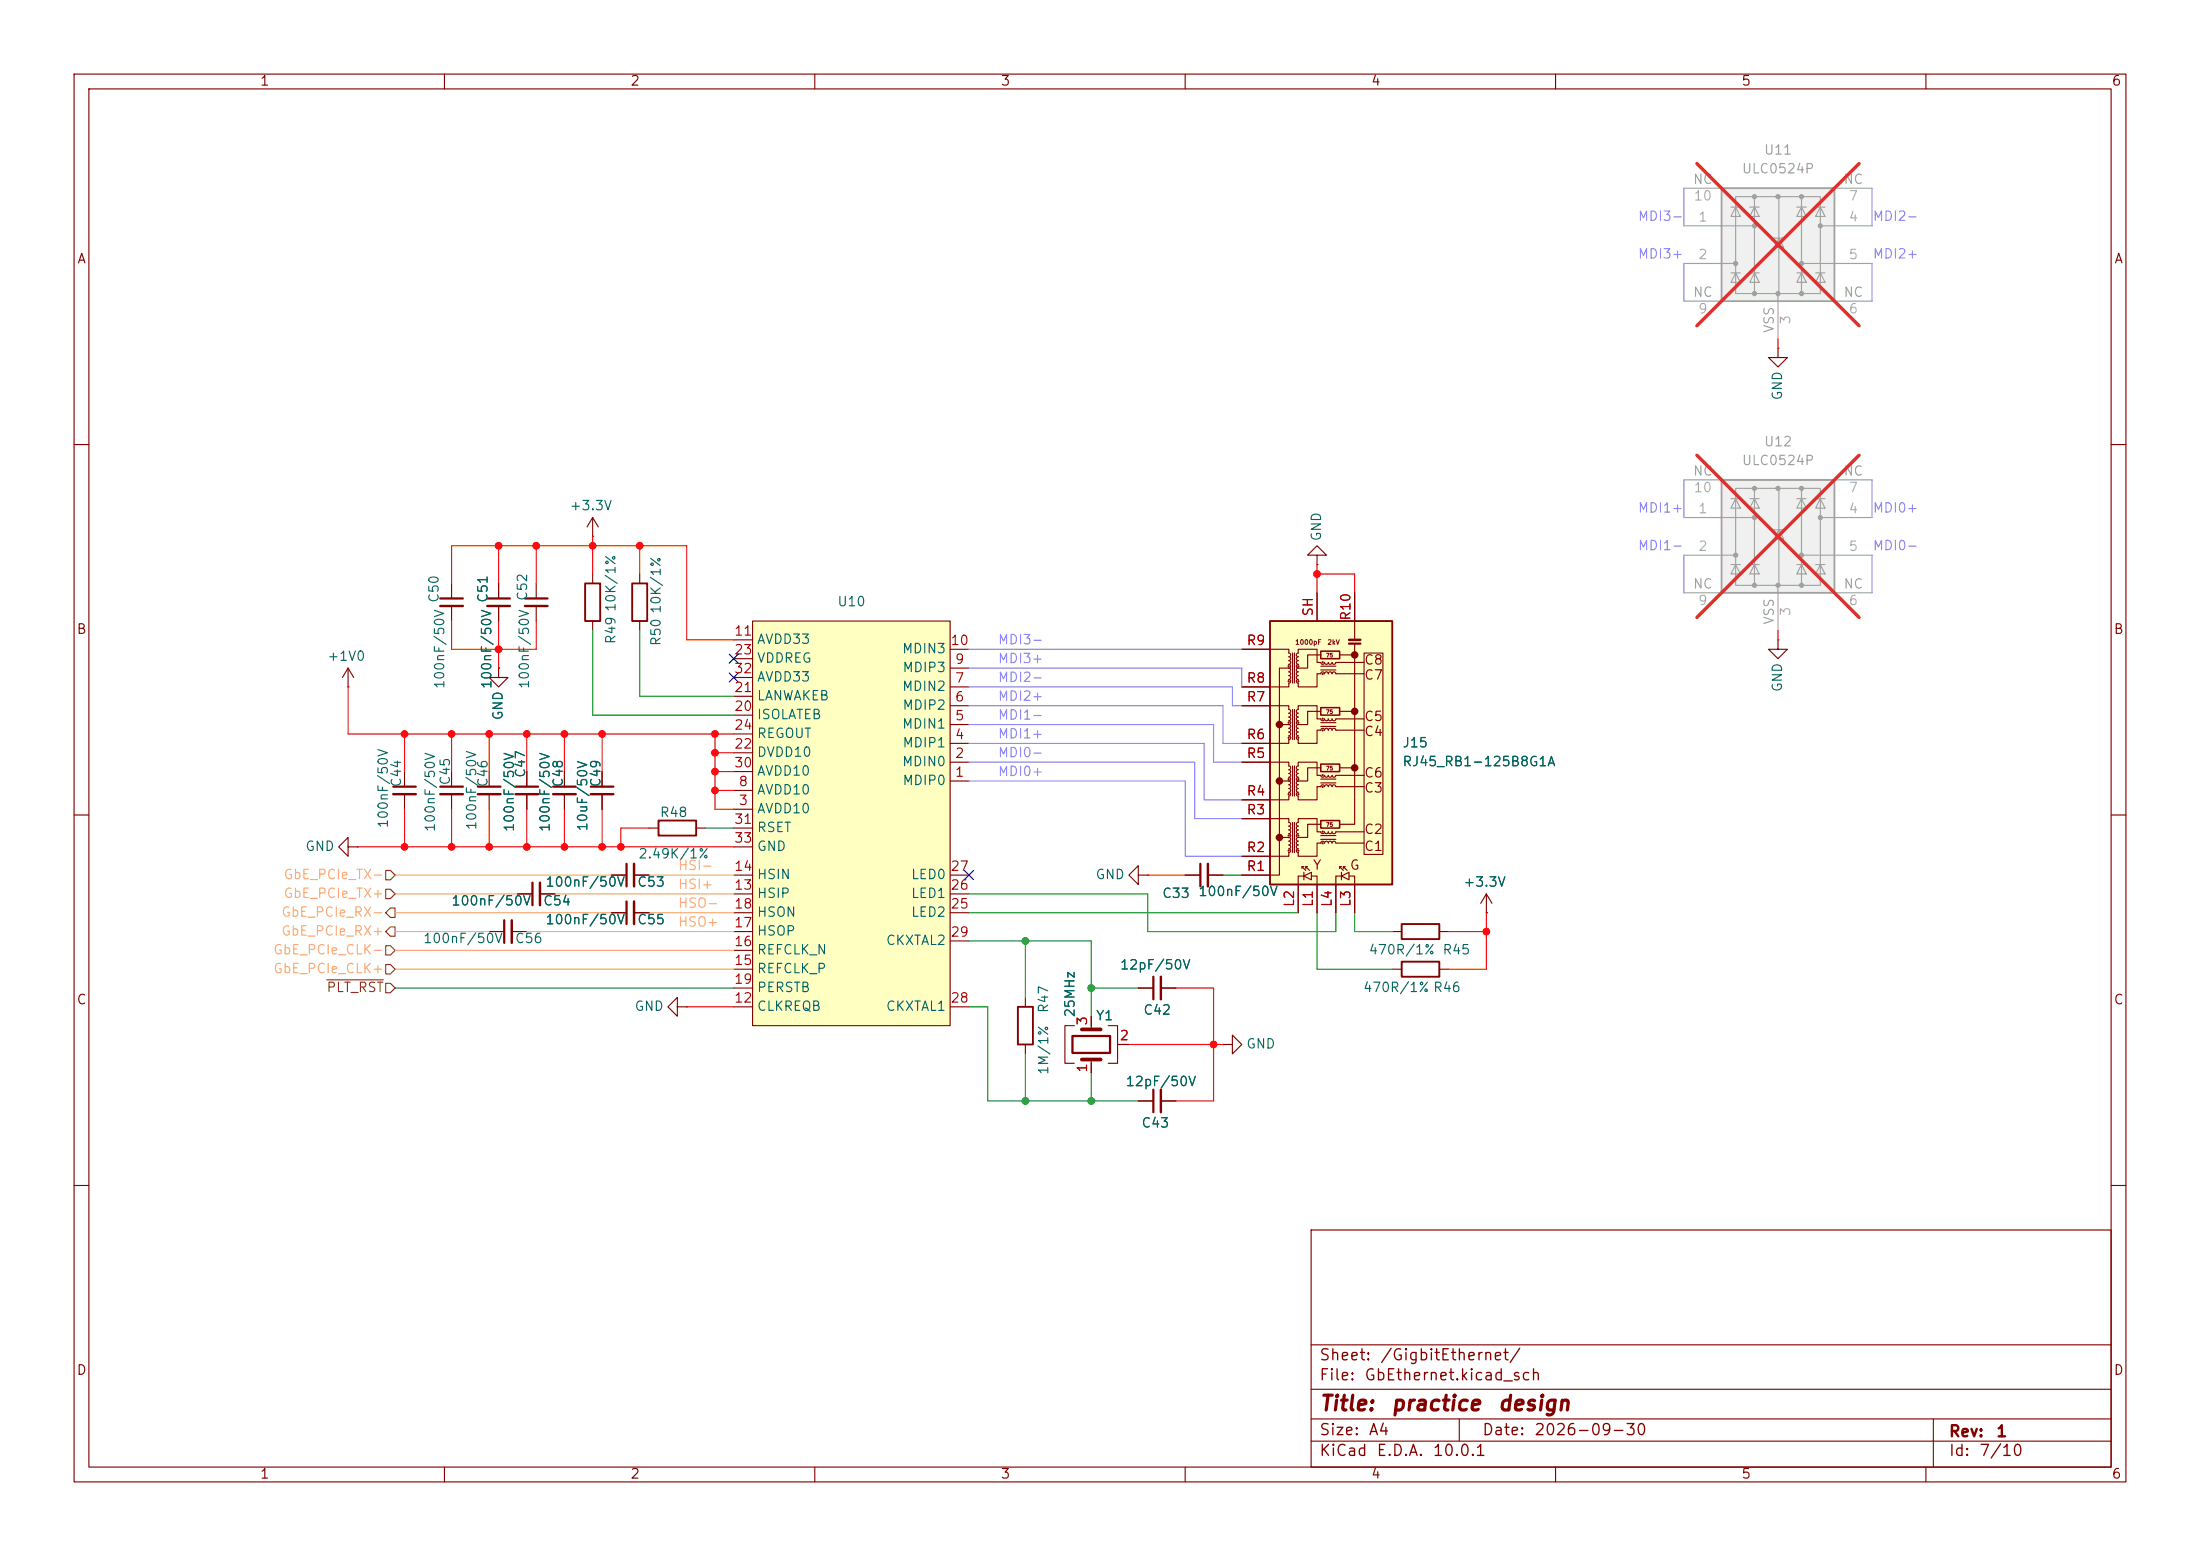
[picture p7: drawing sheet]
<svg xmlns="http://www.w3.org/2000/svg" width="297mm" height="210mm" viewBox="0 0 297 210" stroke-linecap="round" stroke-linejoin="round" font-family="sans-serif">
<g fill="none" stroke="#840000" stroke-width=".15">
<path d="M10 10h277v190h-277zM12 12h273v186h-273zM60 10v2M110 10v2M160 10v2M210 10v2M260 10v2M10 60h2M80 72.4h.1M80 69.9l-.8 1.2M80 69.9l.8 1.2M80 69.9v2.5"/>
<path d="M285 60h2M10 110h2M285 110h2M188 130.8h1.2M194.3 130.8h1.3M10 160h2M177 166h108v32h-108zM285 160h2M60 198v2M110 198v2M160 198v2M177 194.5h108"/>
<path d="M177 191.5h108M177 187.5h108M177 181.5h108M197 191.5v3M210 198v2M260 198v2M261 191.5v6.5"/>
</g>
<path d="M189.2 129.8h5.1v2h-5.1z" fill="none" stroke="#840000" stroke-width=".25"/>
<path d="M171.4 83.8h16.6v35.6h-16.6z" fill="#ffffc2"/>
<g fill="#840000" stroke="#840000" stroke-width=".51">
<circle cx="182.9" cy="103.6" r=".25"/>
<circle cx="182.9" cy="96" r=".25"/>
<circle cx="182.9" cy="88.4" r=".25"/>
<circle cx="172.7" cy="113" r=".25"/>
<circle cx="172.7" cy="105.4" r=".25"/>
<circle cx="172.7" cy="97.8" r=".25"/>
</g>
<g fill="none" stroke="#840000" stroke-width=".15">
<path d="M167.6 95.3h6.4v.5h.2v.2v.2l-.2 .1h.2v.2v.2l-.2 .1h.2v.2v.2l-.2 .1M167.6 87.6h6.4v.5l.2 .1v.2v.2h-.2M172.7 97.8h1.4l.1 .3-.2 .2M174 98.8l.2 .2v.2l-.2 .1 .2 .1v.2v.2h-.2v.5h-6.4M174 90.2l.2 .2v.2l-.2 .1 .2 .1v.2l-.2 .2 .2 .1v.1v.2l-.2 .1 .2 .1v.2v.1l-.2 .1v.5h-6.4M174 88.6l.2 .3v.2l-.2 .1 .2 .1v.2l-.2 .2h.2v.2v.2l-.2 .1M174 98.3l.2 .1v.1v.2l-.2 .1M174 97.3l.2 .1v.1v.2l-.2 .1M174 90.2h-1.3v27.9h-5.1M174.5 88.1v4.1M174.5 95.8v4M174.8 88.1v4.1"/>
<path d="M174.8 95.8v4M175.3 98.3l-.2 .1-.1 .1 .1 .2 .2 .1-.2 .1-.1 .2 .1 .1 .2 .1-.2 .1-.1 .2 .1 .1 .2 .1v.5h2.5v-1.7h.5l.2-.3 .2 .1 .1 .2 .1-.2 .2-.1 .1 .1 .1 .2 .1-.2 .2-.1 .2 .1v.2l.1-.2 .2-.1 .2 .1v.2h3.8M175.3 90.2h-.2l-.1 .2 .1 .2 .2 .1h-.2l-.1 .2 .1 .2 .2 .1-.2 .1-.1 .1 .1 .2 .2 .1-.2 .1-.1 .2 .1 .1 .2 .1v.5h2.5v-1.8h.5l.2-.2h.2l.1 .2 .1-.1 .2-.1 .1 .1 .1 .1 .1-.1 .2-.1 .2 .1v.1l.1-.1 .2-.1 .2 .1v.1h3.8M175.3 97.8l-.2 .1-.1 .1 .1 .2 .2 .1M175.3 97.3l-.2 .1-.1 .1 .1 .2 .2 .1M177.8 80v3.8M178.3 96h-1.8v1.8h-1.2M178.3 88.4h-1.8v1.8h-1.3l-.2-.2 .1-.2 .2-.1-.3-.2 .1-.3h.2l-.2-.2-.1-.2 .3-.2h-.2l-.1-.2 .1-.2 .2-.1v-.5h2.5v1.8h.5l.2 .3 .2-.1 .1-.2 .1 .2 .2 .1 .2-.1v-.2l.1 .2 .2 .1 .2-.1v-.2l.1 .2 .2 .1 .2-.1v-.2h3.8M178.3 97.5h2M178.3 89.9h2M178.3 98h2M178.3 90.4h2"/>
<path d="M180.8 88.4h2.1M180.8 96h2.1M182.9 86.9v24.4h-2.1M182.9 80v6.4M184.1 88.1h2.6v27.2h-2.6zM184.1 97h-3.8v.2l-.2 .1-.2-.1-.1-.2-.2 .3-.2-.1-.1-.2-.1 .2-.2 .1-.2-.3-.1 .2-.2 .1-.2-.3h-.5v-1.7h-2.5v.5h-.2l-.1 .2 .1 .2 .2 .1-.3 .2 .1 .2 .2 .1-.2 .1-.1 .2 .3 .2M167.6 110.5h6.4v.5l.2 .1v.1v.2l-.2 .1 .2 .1v.2v.1l-.2 .1 .2 .1v.2v.2h-.2l.2 .1v.2v.2h-.2M167.6 102.9h6.4v.5l.2 .1v.1v.2l-.2 .1 .2 .1v.1v.2l-.2 .1 .2 .1v.2v.1l-.2 .1 .2 .1v.2v.1l-.2 .1M172.7 105.4h1.3M172.7 113h1.3M174 113l.2 .2v.2l-.2 .1 .2 .1v.3l-.2 .1 .2 .1v.2v.2l-.2 .1h.2v.2v.2l-.2 .1v.5h-6.4M174 107.4v.6h-6.4"/>
<path d="M174 105.4l.2 .2v.2l-.2 .1 .2 .1v.2l-.2 .2 .2 .1v.2v.2h-.2l.2 .1v.2v.2h-.2M174.5 103.4v4M174.5 111v4.1M174.8 103.4v4M174.8 111v4.1M175.3 113l-.2 .1-.1 .2 .1 .2h.2l-.2 .1-.1 .2 .1 .2h.2l-.2 .1-.1 .2 .1 .2 .2 .1h-.2l-.1 .2 .1 .2 .2 .1v.5h2.5v-1.8h.5l.2-.3 .2 .1 .1 .2 .1-.2 .2-.1 .1 .1 .1 .2 .1-.2 .2-.1 .2 .1v.2l.1-.2 .2-.1 .2 .1v.2h3.8M175.3 105.4l-.2 .1-.1 .2 .1 .1 .2 .1-.3 .2 .1 .2 .2 .1-.2 .1-.1 .2 .3 .2M175.8 117l.5 .5M176 118.2l1-.5v1zM176 117h-.2v.2M176 118.2h-.7v5M176 117.7v1"/>
<path d="M176.3 117l.5 .5M176.5 117h-.2v.2M177 118.2h.8v5M178.3 111.3h-1.8v1.7h-1.2M178.3 103.6h-1.8v1.8h-1.2M178.3 112.8h2M178.3 105.2h2M178.3 113.3h2M178.3 105.7h2M180.8 103.6h2.1M180.8 117l.6 .5M181.1 118.2l1-.5v1z"/>
<path d="M181.1 117h-.3v.2M181.1 118.2h-.8v5M181.1 117.7v1M181.4 117l.5 .5M181.6 117h-.2v.2M182.1 118.2h.8v5M184.1 112.3h-3.8v.1l-.2 .1-.2-.1-.1-.1-.2 .2h-.2l-.1-.2-.1 .2h-.2l-.2-.2-.1 .2h-.2l-.2-.2h-.5v-1.8h-2.5v.5l-.2 .1-.1 .1 .1 .2 .2 .1-.2 .1-.1 .2 .1 .1 .2 .1-.3 .2 .1 .2 .2 .1-.2 .1-.1 .2 .3 .2M184.1 106.2h-3.8v-.2l-.2-.1-.2 .1-.1 .2-.2-.3-.2 .1-.1 .2-.1-.2-.2-.1-.2 .3-.1-.2-.2-.1-.2 .3h-.5v1.8h-2.5v-.6h-.2l-.1-.2 .1-.2 .2-.1M184.1 104.6h-3.8v.2l-.2 .1-.2-.1-.1-.2-.2 .3-.2-.1-.1-.2-.1 .2-.2 .1-.2-.3-.1 .2-.2 .1-.2-.3h-.5v-1.7h-2.5v.5h-.2l-.1 .2 .1 .2 .2 .1-.2 .1-.1 .1 .1 .2 .2 .1-.3 .2 .1 .2 .2 .1-.2 .1-.1 .2 .3 .2"/>
</g>
<path d="M171.4 83.8h16.6v35.6h-16.6z" fill="none" stroke="#840000" stroke-width=".25"/>
<path d="M182.1 86.9h1.5" fill="none" stroke="#840000" stroke-width=".3"/>
<path d="M182.1 86.4h1.5" fill="none" stroke="#840000" stroke-width=".33"/>
<path d="M178.3 95.5h2.5v1h-2.5zM178.3 87.9h2.5v1h-2.5zM178.3 110.7h2.5v1.1h-2.5zM178.3 103.1h2.5v1h-2.5z" fill="none" stroke="#840000" stroke-width=".2"/>
<g fill="#840000" stroke="#840000" stroke-width=".14">
<circle cx="178.6" cy="113.8" r=".08"/>
<circle cx="178.6" cy="112.2" r=".08"/>
<circle cx="178.6" cy="106.2" r=".08"/>
<circle cx="178.6" cy="104.6" r=".08"/>
<circle cx="178.6" cy="98.6" r=".08"/>
<circle cx="178.6" cy="97" r=".08"/>
<circle cx="178.6" cy="91" r=".08"/>
<circle cx="178.6" cy="89.4" r=".08"/>
<circle cx="175.3" cy="114.8" r=".08"/>
<circle cx="175.3" cy="112.8" r=".08"/>
<circle cx="175.3" cy="107.2" r=".08"/>
<circle cx="175.3" cy="105.2" r=".08"/>
<circle cx="175.3" cy="99.6" r=".08"/>
<circle cx="175.3" cy="97.5" r=".08"/>
<circle cx="175.3" cy="91.9" r=".08"/>
<circle cx="175.3" cy="89.9" r=".08"/>
<circle cx="174" cy="114.8" r=".08"/>
<circle cx="174" cy="112.8" r=".08"/>
<circle cx="174" cy="107.2" r=".08"/>
<circle cx="174" cy="105.2" r=".08"/>
<circle cx="174" cy="99.6" r=".08"/>
<circle cx="174" cy="97.5" r=".08"/>
<circle cx="174" cy="91.9" r=".08"/>
<circle cx="174" cy="89.9" r=".08"/>
</g>
<path d="M101.6 83.8h26.7v54.6h-26.7z" fill="#ffffc2"/>
<g fill="none" stroke="#840000" stroke-width=".15">
<path d="M80 77.5v1.2M86.4 77.5v1.2M177.8 74.9h1.3l-1.3-1.2-1.3 1.2h1.3v1.3M177.8 76.2h.1M67.3 90.2v1.2h1.3l-1.3 1.3-1.3-1.3h1.3M67.3 90.2h.1M80 83.8v1.3M86.4 83.8v1.3M99.1 86.4h2.5M99.1 96.5h2.5M99.1 94h2.5M99.1 88.9h2.5"/>
<path d="M99.1 99.1h2.5M99.1 91.4h2.5M101.6 83.8h26.7v54.6h-26.7zM128.3 97.8h2.5M128.3 95.3h2.5M128.3 92.7h2.5M128.3 90.2h2.5M128.3 87.6h2.5M71.1 104.1v2.1M71.1 107.2v2M81.3 104.1v2.1M81.3 107.2v2"/>
<path d="M82.5 118.1h2.1M85.6 118.1h2M99.1 109.2h2.5M99.1 106.7h2.5M99.1 118.1h2.5M99.1 101.6h2.5M99.1 104.1h2.5M99.1 111.8h2.5M99.1 114.3h2.5M128.3 105.4h2.5M128.3 102.9h2.5M128.3 100.3h2.5"/>
<path d="M128.3 118.1h2.5M153.7 118.1v-1.3l-1.3 1.3 1.3 1.3v-1.3h1.2M154.9 118.1h.1M91.4 135.9v-1.3l-1.2 1.3 1.2 1.3v-1.3h1.3M92.7 135.9h.1M99.1 135.9h2.5M99.1 120.7h2.5M99.1 130.8h2.5M99.1 128.3h2.5M99.1 125.7h2.5M99.1 123.2h2.5M99.1 133.4h2.5"/>
<path d="M128.3 135.9h2.5M128.3 120.7h2.5M128.3 123.2h2.5M128.3 127h2.5M138.4 134.6v1.3M188 125.7h1.2M194.3 125.7h1.3M200.7 123.2h.1M200.7 120.7l-.8 1.2M200.7 120.7l.7 1.2M200.7 120.7v2.5M138.4 141v1.2"/>
<path d="M153.7 148.6h2M156.7 148.6h2M165.1 141h1.3v-1.3l1.2 1.3-1.2 1.2v-1.2M165.1 141h.1"/>
</g>
<path d="M69.6 106.2h3M79.8 106.2h3M84.6 116.6v3M155.7 147.1v3" fill="none" stroke="#840000" stroke-width=".3"/>
<path d="M69.6 107.2h3M79.8 107.2h3M85.6 116.6v3M156.7 147.1v3" fill="none" stroke="#840000" stroke-width=".33"/>
<path d="M79 78.7h2v5.1h-2zM85.3 78.7h2.1v5.1h-2.1zM137.4 135.9h2v5.1h-2zM189.2 124.7h5.1v2h-5.1z" fill="none" stroke="#840000" stroke-width=".25"/>
<path d="M232.4 64.8h15.2v15.2h-15.2z" fill="#f0f0f0"/>
<g fill="none" stroke="#a1a1a1" stroke-width=".15">
<path d="M227.3 69.9h9.6M227.3 74.9h7M227.3 64.8h5.1M233.7 67.3h1.2M233.7 76.2h1.2M234.3 65.9h11.4v13.1h-11.4zM234.3 67.3l.6 1.3h-1.2zM234.3 76.2l.6 1.3h-1.2zM236.2 67.3h1.3M236.2 76.2h1.3M236.9 67.3l.6 1.3h-1.3zM236.9 76.2l.6 1.3h-1.3z"/>
<path d="M236.9 65.9v13.1M240 79v6.1M240.2 71.5l.6 1.3h-1.3zM240.2 65.9v13.1M241.2 71.2l-.4 .3h-1.3l-.4 .3M242.6 67.3h1.2M242.6 76.2h1.2M243.2 67.3l.6 1.3h-1.2zM243.2 76.2l.6 1.3h-1.2zM243.2 65.9v13.1M243.2 74.9h9.5M245.1 67.3h1.3"/>
<path d="M245.1 76.2h1.3M245.7 67.3l.7 1.3h-1.3zM245.7 76.2l.7 1.3h-1.3zM245.7 69.9h7M247.6 64.8h5.1M227.3 80h5.1M247.6 80h5.1"/>
</g>
<path d="M232.4 64.8h15.2v15.2h-15.2z" fill="none" stroke="#a1a1a1" stroke-width=".25"/>
<g fill="#a1a1a1" stroke="#a1a1a1" stroke-width=".15">
<circle cx="234.3" cy="74.9" r=".28"/>
<circle cx="236.9" cy="65.9" r=".28"/>
<circle cx="236.9" cy="69.9" r=".28"/>
<circle cx="236.9" cy="79" r=".28"/>
<circle cx="240" cy="65.9" r=".28"/>
<circle cx="240" cy="79" r=".28"/>
<circle cx="243.2" cy="65.9" r=".28"/>
<circle cx="243.2" cy="74.9" r=".28"/>
<circle cx="243.2" cy="79" r=".28"/>
<circle cx="245.7" cy="69.9" r=".28"/>
</g>
<path d="M229.1 61.4l21.9 21.9M251 61.4l-21.9 21.9" fill="none" stroke="#e12e31" stroke-width=".46"/>
<path d="M240 47v1.3h1.3l-1.3 1.2-1.2-1.2h1.2M240 47h.1M61 78.7v2.1M67.3 78.7v2.1M72.4 78.7v2.1M61 81.8v2M67.3 81.8v2M72.4 81.8v2" fill="none" stroke="#840000" stroke-width=".15"/>
<path d="M59.4 80.8h3.1M65.8 80.8h3M70.9 80.8h3" fill="none" stroke="#840000" stroke-width=".3"/>
<path d="M59.4 81.8h3.1M65.8 81.8h3M70.9 81.8h3" fill="none" stroke="#840000" stroke-width=".33"/>
<path d="M232.4 25.4h15.2v15.2h-15.2z" fill="#f0f0f0"/>
<g fill="none" stroke="#a1a1a1" stroke-width=".15">
<path d="M227.3 30.5h9.6M227.3 35.6h7M227.3 25.4h5.1M233.7 27.9h1.2M233.7 36.8h1.2M234.3 26.5h11.4v13.1h-11.4zM234.3 27.9l.6 1.3h-1.2zM234.3 36.8l.6 1.3h-1.2zM236.2 27.9h1.3M236.2 36.8h1.3M236.9 27.9l.6 1.3h-1.3zM236.9 36.8l.6 1.3h-1.3z"/>
<path d="M236.9 26.5v13.1M240 39.6v6.1M240.2 32.1l.6 1.3h-1.3zM240.2 26.5v13.1M241.2 31.9l-.4 .2h-1.3l-.4 .3M242.6 27.9h1.2M242.6 36.8h1.2M243.2 27.9l.6 1.3h-1.2zM243.2 36.8l.6 1.3h-1.2zM243.2 26.5v13.1M243.2 35.6h9.5M245.1 27.9h1.3"/>
<path d="M245.1 36.8h1.3M245.7 27.9l.7 1.3h-1.3zM245.7 36.8l.7 1.3h-1.3zM245.7 30.5h7M247.6 25.4h5.1M227.3 40.6h5.1M247.6 40.6h5.1"/>
</g>
<path d="M232.4 25.4h15.2v15.2h-15.2z" fill="none" stroke="#a1a1a1" stroke-width=".25"/>
<g fill="#a1a1a1" stroke="#a1a1a1" stroke-width=".15">
<circle cx="234.3" cy="35.6" r=".28"/>
<circle cx="236.9" cy="26.5" r=".28"/>
<circle cx="236.9" cy="30.5" r=".28"/>
<circle cx="236.9" cy="39.6" r=".28"/>
<circle cx="240" cy="26.5" r=".28"/>
<circle cx="240" cy="39.6" r=".28"/>
<circle cx="243.2" cy="26.5" r=".28"/>
<circle cx="243.2" cy="35.6" r=".28"/>
<circle cx="243.2" cy="39.6" r=".28"/>
<circle cx="245.7" cy="30.5" r=".28"/>
</g>
<path d="M229.1 22.1l21.9 21.9M251 22.1l-21.9 21.9" fill="none" stroke="#e12e31" stroke-width=".46"/>
<path d="M53.1 106.2h3M59.4 106.2h3.1M64.5 106.2h3.1M71.9 119.1v3.1M74.7 106.2h3M162.1 116.6v3M68.1 124.2v3.1M84.6 121.7v3M144.8 139.8h5.1v2.3h-5.1zM155.7 131.8v3.1" fill="none" stroke="#840000" stroke-width=".3"/>
<path d="M53.1 107.2h3M59.4 107.2h3.1M64.5 107.2h3.1M72.9 119.1v3.1M74.7 107.2h3M163.1 116.6v3M69.1 124.2v3.1M85.6 121.7v3M156.7 131.8v3.1" fill="none" stroke="#840000" stroke-width=".33"/>
<g fill="none" stroke="#840000" stroke-width=".15">
<path d="M67.3 78.7v2.1M47 92.7h.1M47 90.2l-.8 1.2M47 90.2l.8 1.2M47 90.2v2.5M67.3 90.2h.1M67.3 81.8v2M167.6 95.3h3.8M167.6 92.7h3.8M167.6 87.6h3.8M177.8 80v3.8M182.9 80v3.8"/>
<path d="M240 86.4v1.2h1.3l-1.3 1.3-1.2-1.3h1.2M240 86.4h.1M47 114.3v-1.3l-1.3 1.3 1.3 1.3v-1.3h1.3M48.3 114.3h.1M54.6 104.1v2.1M54.6 107.2v2M61 104.1v2.1M61 107.2v2M66 104.1v2.1M66 107.2v2M71.1 104.1v2.1M71.1 107.2v2"/>
<path d="M76.2 104.1v2.1M76.2 107.2v2M81.3 104.1v2.1M81.3 107.2v2M82.5 118.1h2.1M85.6 118.1h2M87.6 111.8h1.3M94 111.8h1.2M160 118.1h2.1M163.1 118.1h2M167.6 118.1h3.8M167.6 115.6h3.8"/>
<path d="M167.6 110.5h3.8M167.6 108h3.8M167.6 102.9h3.8M167.6 100.3h3.8M175.3 119.4v3.8M177.8 119.4v3.8M180.3 119.4v3.8M182.9 119.4v3.8M66 125.7h2.1M69.1 125.7h2M69.8 120.7h2.1M72.9 120.7h2"/>
<path d="M82.5 123.2h2.1M85.6 123.2h2M145 138.4h-1.2v5.1h1.2M147.3 137.2v1.7M149.6 138.4h1.3v5.1h-1.3M153.7 133.4h2M156.7 133.4h2M200.7 123.2h.1M147.3 143v1.8M150.9 141h1.5M153.7 148.6h2M156.7 148.6h2"/>
</g>
<path d="M88.9 110.7h5.1v2.1h-5.1z" fill="none" stroke="#840000" stroke-width=".25"/>
<path d="M146 138.9h2.6M146 143h2.6" fill="none" stroke="#840000" stroke-width=".51"/>
<path d="M52.1 117.5h.6l.6 .6-.6 .6h-.6zM44.1 132.2h7.7M52.1 120h.6l.6 .7-.6 .6h-.6zM52.1 127.6h.6l.6 .7-.6 .6h-.6zM52.1 132.7h.6l.6 .7-.6 .6h-.6zM52.1 130.2h.6l.6 .6-.6 .6h-.6zM52.7 125.1h.6v1.3h-.6l-.6-.7zM52.7 122.6h.6v1.2h-.6l-.6-.6z" fill="none" stroke="#725600" stroke-width=".15"/>
<g fill="none" stroke="#ff030b" stroke-width=".15">
<path d="M240 45.7v1.3M61 78.7v-5h31.7v12.7h6.4M67.3 73.7v5M72.4 73.7v5M80 72.4v5.1M86.4 73.7v3.8M177.8 76.2v3.8M177.8 77.5h5.1v2.5M47 92.7v6.4h52.1M54.6 99.1v5M61 83.8v3.8h11.4v-3.8M61 99.1v5"/>
<path d="M66 99.1v5M67.3 83.8v6.4M71.1 99.1v5M76.2 99.1v5M81.3 99.1v5M96.5 99.1v10.1h2.6M240 85.1v1.3M48.3 114.3h50.8M54.6 109.2v5.1M61 109.2v5.1M66 109.2v5.1M71.1 109.2v5.1"/>
<path d="M76.2 109.2v5.1M81.3 109.2v5.1M87.6 111.8h-3.8v2.5M96.5 101.6h2.6M96.5 106.7h2.6M96.5 104.1h2.6M154.9 118.1h5.1M92.7 135.9h6.4M158.7 133.4h5.1v15.2h-5.1M195.6 125.7h5.1M200.7 123.2v7.6h-5.1M152.4 141h12.7"/>
</g>
<g fill="none" stroke="#8a81ff" stroke-width=".15">
<path d="M227.3 25.4v5.1M227.3 35.6v5M252.7 25.4v5.1M252.7 35.6v5M227.3 64.8v5.1M227.3 74.9v5.1M252.7 64.8v5.1M252.7 74.9v5.1M130.8 95.3h34.3v5h2.5M130.8 92.7h35.6v2.6h1.2M130.8 97.8h33v5.1h3.8M130.8 87.6h36.8"/>
<path d="M130.8 90.2h36.8v2.5M130.8 102.9h30.5v7.6h6.3M130.8 100.3h31.8v7.7h5M130.8 105.4h29.2v10.2h7.6"/>
</g>
<g fill="none" stroke="#009600" stroke-width=".15">
<path d="M80 85.1v11.4h19.1M86.4 85.1v8.9h12.7M95.2 111.8h3.9M165.1 118.1h2.5M53.3 133.4h45.8M130.8 120.7h24.1v5h25.4v-2.5M130.8 123.2h44.5M130.8 127h16.5v10.2M130.8 135.9h2.5v12.7h20.4M138.4 127v7.6M147.3 133.4h6.4M177.8 123.2v7.6h10.2"/>
<path d="M182.9 123.2v2.5h5.1M138.4 142.2v6.4M147.3 144.8v3.8"/>
</g>
<path d="M53.3 118.1h29.2M87.6 118.1h11.5M53.3 125.7h12.7M53.3 123.2h29.2M53.3 120.7h16.5M53.3 128.3h45.8M53.3 130.8h45.8M71.1 125.7h28M74.9 120.7h24.2M87.6 123.2h11.5" fill="none" stroke="#ffa95e" stroke-width=".15"/>
<path d="M98.5 90.8l1.2 1.2M98.5 88.3l1.2 1.2M99.7 90.8l-1.2 1.2M99.7 88.3l-1.2 1.2M130.2 117.5l1.2 1.2M131.4 117.5l-1.2 1.2" fill="none" stroke="#000084" stroke-width=".15"/>
<g fill="#009600" stroke="#009600" stroke-width=".14">
<circle cx="138.4" cy="127" r=".46"/>
<circle cx="147.3" cy="133.4" r=".46"/>
<circle cx="138.4" cy="148.6" r=".46"/>
<circle cx="147.3" cy="148.6" r=".46"/>
</g>
<g fill="#ff030b" stroke="#ff030b" stroke-width=".14">
<circle cx="96.5" cy="106.7" r=".46"/>
<circle cx="96.5" cy="99.1" r=".46"/>
<circle cx="96.5" cy="101.6" r=".46"/>
<circle cx="96.5" cy="104.1" r=".46"/>
<circle cx="67.3" cy="87.6" r=".46"/>
<circle cx="66" cy="99.1" r=".46"/>
<circle cx="61" cy="99.1" r=".46"/>
<circle cx="54.6" cy="99.1" r=".46"/>
<circle cx="72.4" cy="73.7" r=".46"/>
<circle cx="67.3" cy="73.7" r=".46"/>
<circle cx="80" cy="73.7" r=".46"/>
<circle cx="71.1" cy="99.1" r=".46"/>
<circle cx="86.4" cy="73.7" r=".46"/>
<circle cx="200.7" cy="125.7" r=".46"/>
<circle cx="61" cy="114.3" r=".46"/>
<circle cx="66" cy="114.3" r=".46"/>
<circle cx="71.1" cy="114.3" r=".46"/>
<circle cx="54.6" cy="114.3" r=".46"/>
<circle cx="81.3" cy="114.3" r=".46"/>
<circle cx="76.2" cy="114.3" r=".46"/>
<circle cx="76.2" cy="99.1" r=".46"/>
<circle cx="81.3" cy="99.1" r=".46"/>
<circle cx="83.8" cy="114.3" r=".46"/>
<circle cx="163.8" cy="141" r=".46"/>
<circle cx="177.8" cy="77.5" r=".46"/>
</g>
<g font-size="2" fill="#840000">
<text x="178" y="190.9">Title:</text>
<text x="187.7" y="190.9">practice</text>
<text x="202.1" y="190.9">design</text>
</g>
<g font-size="1.5" fill="#840000">
<text x="178" y="184">Sheet:</text>
<text x="186.2" y="184">/GigbitEthernet/</text>
<text x="178" y="186.7">File:</text>
<text x="184.1" y="186.7">GbEthernet.kicad_sch</text>
<text x="178" y="196.9">KiCad</text>
<text x="178" y="194.1">Size:</text>
<text x="184.7" y="194.1">A4</text>
<text x="185.7" y="196.9">E.D.A.</text>
<text x="193.3" y="196.9">10.0.1</text>
<text x="200" y="194.1">Date:</text>
<text x="207" y="194.1">2026-09-30</text>
<text x="263" y="194.3">Rev:</text>
<text x="263" y="196.9">Id:</text>
<text x="267.1" y="196.9">7/10</text>
<text x="269.4" y="194.3">1</text>
</g>
<g font-size="1.3" fill="#840000">
<text x="35" y="11.9">1</text>
<text x="85" y="11.9">2</text>
<text x="135" y="11.9">3</text>
<text x="185" y="11.9">4</text>
<text x="235" y="11.9">5</text>
<text x="285" y="11.9">6</text>
<text x="10.3" y="35.9">A</text>
<text x="285.3" y="35.9">A</text>
<text x="10.3" y="85.9">B</text>
<text x="285.3" y="85.9">B</text>
<text x="184.1" y="92">C7</text>
<text x="184.1" y="90">C8</text>
<text x="184.1" y="99.7">C4</text>
<text x="184.1" y="97.6">C5</text>
<text x="184.1" y="107.3">C3</text>
<text x="184.1" y="105.3">C6</text>
<text x="184.1" y="112.9">C2</text>
<text x="177.2" y="117.7">Y</text>
<text x="182.1" y="117.7">G</text>
<text x="184.1" y="115.2">C1</text>
<text x="10.3" y="135.9">C</text>
<text x="285.3" y="135.9">C</text>
<text x="10.3" y="185.9">D</text>
<text x="285.3" y="185.9">D</text>
<text x="35" y="199.9">1</text>
<text x="85" y="199.9">2</text>
<text x="135" y="199.9">3</text>
<text x="185" y="199.9">4</text>
<text x="235" y="199.9">5</text>
<text x="285" y="199.9">6</text>
</g>
<g font-size="1.3" fill="#989898">
<text x="235.1" y="23.7">ULC0524P</text>
<text x="238.1" y="21.2">U11</text>
<text x="228.5" y="25.1">NC</text>
<text x="248.8" y="25.1">NC</text>
<text x="228.5" y="40.4">NC</text>
<text x="248.8" y="40.4">NC</text>
<text x="239.8" y="45" transform="rotate(-90 239.8 45)">VSS</text>
<text x="228.5" y="64.5">NC</text>
<text x="235.1" y="63.1">ULC0524P</text>
<text x="238.1" y="60.6">U12</text>
<text x="248.8" y="64.5">NC</text>
<text x="228.5" y="79.8">NC</text>
<text x="248.8" y="79.8">NC</text>
<text x="239.8" y="84.4" transform="rotate(-90 239.8 84.4)">VSS</text>
</g>
<g font-size="1.3" fill="#aaa">
<text x="228.6" y="27.4">10</text>
<text x="249.5" y="27.4">7</text>
<text x="229.2" y="30.2">1</text>
<text x="229.2" y="35.3">2</text>
<text x="249.5" y="30.2">4</text>
<text x="249.5" y="35.3">5</text>
<text x="229.2" y="42.6">9</text>
<text x="242" y="43.9" transform="rotate(-90 242 43.9)">3</text>
<text x="249.5" y="42.6">6</text>
<text x="228.6" y="66.8">10</text>
<text x="229.2" y="69.6">1</text>
<text x="249.5" y="69.6">4</text>
<text x="249.5" y="66.8">7</text>
<text x="229.2" y="74.7">2</text>
<text x="249.5" y="74.7">5</text>
<text x="229.2" y="82">9</text>
<text x="242" y="83.3" transform="rotate(-90 242 83.3)">3</text>
<text x="249.5" y="82">6</text>
</g>
<g font-size="1.3" fill="#8a81ff">
<text x="221" y="30.1">MDI3-</text>
<text x="221" y="35.2">MDI3+</text>
<text x="252.7" y="30.1">MDI2-</text>
<text x="252.7" y="35.2">MDI2+</text>
<text x="221" y="69.5">MDI1+</text>
<text x="252.7" y="69.5">MDI0+</text>
<text x="221" y="74.6">MDI1-</text>
<text x="252.7" y="74.6">MDI0-</text>
<text x="134.6" y="89.8">MDI3+</text>
<text x="134.6" y="87.3">MDI3-</text>
<text x="134.6" y="92.4">MDI2-</text>
<text x="134.6" y="94.9">MDI2+</text>
<text x="134.6" y="100">MDI1+</text>
<text x="134.6" y="97.4">MDI1-</text>
<text x="134.6" y="102.5">MDI0-</text>
<text x="134.6" y="105.1">MDI0+</text>
</g>
<g font-size="1.3" fill="#006464">
<text x="240.9" y="54.1" transform="rotate(-90 240.9 54.1)">GND</text>
<text x="76.8" y="69.2">+3.3V</text>
<text x="178.7" y="73.1" transform="rotate(-90 178.7 73.1)">GND</text>
<text x="59.5" y="81.4" transform="rotate(-90 59.5 81.4)">C50</text>
<text x="66.1" y="81.4" transform="rotate(-90 66.1 81.4)">C51</text>
<text x="71.5" y="81.2" transform="rotate(-90 71.5 81.2)">C52</text>
<text x="83.4" y="82.7" transform="rotate(-90 83.4 82.7)">10K/1%</text>
<text x="89.5" y="82.9" transform="rotate(-90 89.5 82.9)">10K/1%</text>
<text x="113" y="82.1">U10</text>
<text x="44.1" y="89.5">+1V0</text>
<text x="83.4" y="87" transform="rotate(-90 83.4 87)">R49</text>
<text x="89.5" y="87.3" transform="rotate(-90 89.5 87.3)">R50</text>
<text x="102.1" y="87.2">AVDD33</text>
<text x="102.1" y="89.8">VDDREG</text>
<text x="121.7" y="88.5">MDIN3</text>
<text x="60.3" y="93.1" transform="rotate(-90 60.3 93.1)">100nF/50V</text>
<text x="66.6" y="93.1" transform="rotate(-90 66.6 93.1)">100nF/50V</text>
<text x="71.7" y="93.1" transform="rotate(-90 71.7 93.1)">100nF/50V</text>
<text x="102.1" y="94.8">LANWAKEB</text>
<text x="102.1" y="92.3">AVDD33</text>
<text x="121.7" y="93.6">MDIN2</text>
<text x="121.8" y="91">MDIP3</text>
<text x="240.9" y="93.5" transform="rotate(-90 240.9 93.5)">GND</text>
<text x="68.2" y="97.3" transform="rotate(-90 68.2 97.3)">GND</text>
<text x="102.1" y="97.4">ISOLATEB</text>
<text x="102.1" y="99.9">REGOUT</text>
<text x="121.7" y="98.7">MDIN1</text>
<text x="121.8" y="101.2">MDIP1</text>
<text x="121.8" y="96.1">MDIP2</text>
<text x="189.2" y="101.2">J15</text>
<text x="54.5" y="106.3" transform="rotate(-90 54.5 106.3)">C44</text>
<text x="61.1" y="106.1" transform="rotate(-90 61.1 106.1)">C45</text>
<text x="66.1" y="106.3" transform="rotate(-90 66.1 106.3)">C46</text>
<text x="71.2" y="105.1" transform="rotate(-90 71.2 105.1)">C47</text>
<text x="76.3" y="106.3" transform="rotate(-90 76.3 106.3)">C48</text>
<text x="81.4" y="106.3" transform="rotate(-90 81.4 106.3)">C49</text>
<text x="102.1" y="107.5">AVDD10</text>
<text x="102.1" y="102.5">DVDD10</text>
<text x="102.1" y="105">AVDD10</text>
<text x="121.7" y="103.7">MDIN0</text>
<text x="121.8" y="106.3">MDIP0</text>
<text x="189.2" y="103.7">RJ45_RB1-125B8G1A</text>
<text x="52.7" y="111.9" transform="rotate(-90 52.7 111.9)">100nF/50V</text>
<text x="59" y="112.4" transform="rotate(-90 59 112.4)">100nF/50V</text>
<text x="64.6" y="112.1" transform="rotate(-90 64.6 112.1)">100nF/50V</text>
<text x="69.7" y="112.4" transform="rotate(-90 69.7 112.4)">100nF/50V</text>
<text x="74.5" y="112.4" transform="rotate(-90 74.5 112.4)">100nF/50V</text>
<text x="79.6" y="112.3" transform="rotate(-90 79.6 112.3)">10uF/50V</text>
<text x="89" y="110.6">R48</text>
<text x="102.1" y="110.1">AVDD10</text>
<text x="102.1" y="112.6">RSET</text>
<text x="41.1" y="115.2">GND</text>
<text x="73.5" y="120">100nF/50V</text>
<text x="85.9" y="120">C53</text>
<text x="86.1" y="116.2">2.49K/1%</text>
<text x="102.1" y="119">HSIN</text>
<text x="102.1" y="115.2">GND</text>
<text x="122.9" y="119">LED0</text>
<text x="147.8" y="119">GND</text>
<text x="197.5" y="120">+3.3V</text>
<text x="60.8" y="122.5">100nF/50V</text>
<text x="73.2" y="122.5">C54</text>
<text x="73.5" y="125.1">100nF/50V</text>
<text x="85.9" y="125.1">C55</text>
<text x="102.1" y="121.5">HSIP</text>
<text x="102.1" y="124.1">HSON</text>
<text x="122.9" y="124.1">LED2</text>
<text x="122.9" y="121.5">LED1</text>
<text x="156.8" y="121.5">C33</text>
<text x="161.7" y="121.3">100nF/50V</text>
<text x="57" y="127.6">100nF/50V</text>
<text x="69.4" y="127.6">C56</text>
<text x="102.1" y="131.7">REFCLK_P</text>
<text x="102.1" y="129.1">REFCLK_N</text>
<text x="102.1" y="126.6">HSOP</text>
<text x="119.5" y="127.9">CKXTAL2</text>
<text x="151.1" y="131.2">12pF/50V</text>
<text x="184.7" y="129.1">470R/1% R45</text>
<text x="85.6" y="136.8">GND</text>
<text x="102.1" y="136.8">CLKREQB</text>
<text x="102.1" y="134.2">PERSTB</text>
<text x="119.5" y="136.8">CKXTAL1</text>
<text x="141.8" y="136.8" transform="rotate(-90 141.8 136.8)">R47</text>
<text x="145.4" y="137.4" transform="rotate(-90 145.4 137.4)">25MHz</text>
<text x="154.3" y="137.3">C42</text>
<text x="183.9" y="134.2">470R/1% R46</text>
<text x="147.9" y="138">Y1</text>
<text x="168.2" y="141.8">GND</text>
<text x="141.8" y="145.2" transform="rotate(-90 141.8 145.2)">1M/1%</text>
<text x="151.9" y="146.9">12pF/50V</text>
<text x="154" y="152.5">C43</text>
</g>
<g font-size="1.3" fill="#a90000">
<text x="177.5" y="83.3" transform="rotate(-90 177.5 83.3)">SH</text>
<text x="182.6" y="83.9" transform="rotate(-90 182.6 83.9)">R10</text>
<text x="99" y="86.1">11</text>
<text x="99" y="88.6">23</text>
<text x="128.2" y="87.4">10</text>
<text x="128.8" y="89.9">9</text>
<text x="168.2" y="87.4">R9</text>
<text x="99" y="93.7">21</text>
<text x="99" y="91.2">32</text>
<text x="128.8" y="95">6</text>
<text x="128.8" y="92.5">7</text>
<text x="168.2" y="95">R7</text>
<text x="168.2" y="92.5">R8</text>
<text x="99" y="96.3">20</text>
<text x="99" y="101.3">22</text>
<text x="99" y="98.8">24</text>
<text x="128.8" y="100.1">4</text>
<text x="128.8" y="97.5">5</text>
<text x="168.2" y="100.1">R6</text>
<text x="99" y="103.9">30</text>
<text x="99.6" y="106.4">8</text>
<text x="128.8" y="105.2">1</text>
<text x="128.8" y="102.6">2</text>
<text x="168.2" y="107.7">R4</text>
<text x="168.2" y="102.6">R5</text>
<text x="99" y="111.5">31</text>
<text x="99.6" y="109">3</text>
<text x="168.2" y="110.2">R3</text>
<text x="99" y="117.9">14</text>
<text x="99" y="114">33</text>
<text x="128.2" y="117.9">27</text>
<text x="168.2" y="117.9">R1</text>
<text x="168.2" y="115.3">R2</text>
<text x="99" y="120.4">13</text>
<text x="99" y="125.5">17</text>
<text x="99" y="122.9">18</text>
<text x="128.2" y="122.9">25</text>
<text x="128.2" y="120.4">26</text>
<text x="175" y="122.5" transform="rotate(-90 175 122.5)">L2</text>
<text x="177.5" y="122.5" transform="rotate(-90 177.5 122.5)">L1</text>
<text x="180.1" y="122.5" transform="rotate(-90 180.1 122.5)">L4</text>
<text x="182.6" y="122.5" transform="rotate(-90 182.6 122.5)">L3</text>
<text x="99" y="130.6">15</text>
<text x="99" y="128">16</text>
<text x="128.2" y="126.7">29</text>
<text x="99" y="135.6">12</text>
<text x="99" y="133.1">19</text>
<text x="128.2" y="135.6">28</text>
<text x="147.1" y="138.5" transform="rotate(-90 147.1 138.5)">3</text>
<text x="151.1" y="140.7">2</text>
<text x="147.1" y="144.9" transform="rotate(-90 147.1 144.9)">1</text>
</g>
<g font-size="1.3" fill="#ffa95e">
<text x="38.2" y="119">GbE_PCIe_TX-</text>
<text x="91.4" y="117.8">HSI-</text>
<text x="37.9" y="124.1">GbE_PCIe_RX-</text>
<text x="38.2" y="121.5">GbE_PCIe_TX+</text>
<text x="91.4" y="125.4">HSO+</text>
<text x="91.4" y="122.8">HSO-</text>
<text x="91.4" y="120.3">HSI+</text>
<text x="36.8" y="129.1">GbE_PCIe_CLK-</text>
<text x="36.8" y="131.7">GbE_PCIe_CLK+</text>
<text x="37.9" y="126.6">GbE_PCIe_RX+</text>
</g>
<text font-size="1.3" fill="#725600" x="44" y="134.2">PLT_RST</text>
<g font-size=".6" fill="#840000">
<text x="174.8" y="87.2">1000pF</text>
<text x="179.1" y="87.2">2kV</text>
</g>
<g font-size=".5" fill="#840000">
<text x="179" y="88.8">75</text>
<text x="179" y="96.5">75</text>
<text x="179" y="104.1">75</text>
<text x="179" y="111.7">75</text>
</g>
</svg>
